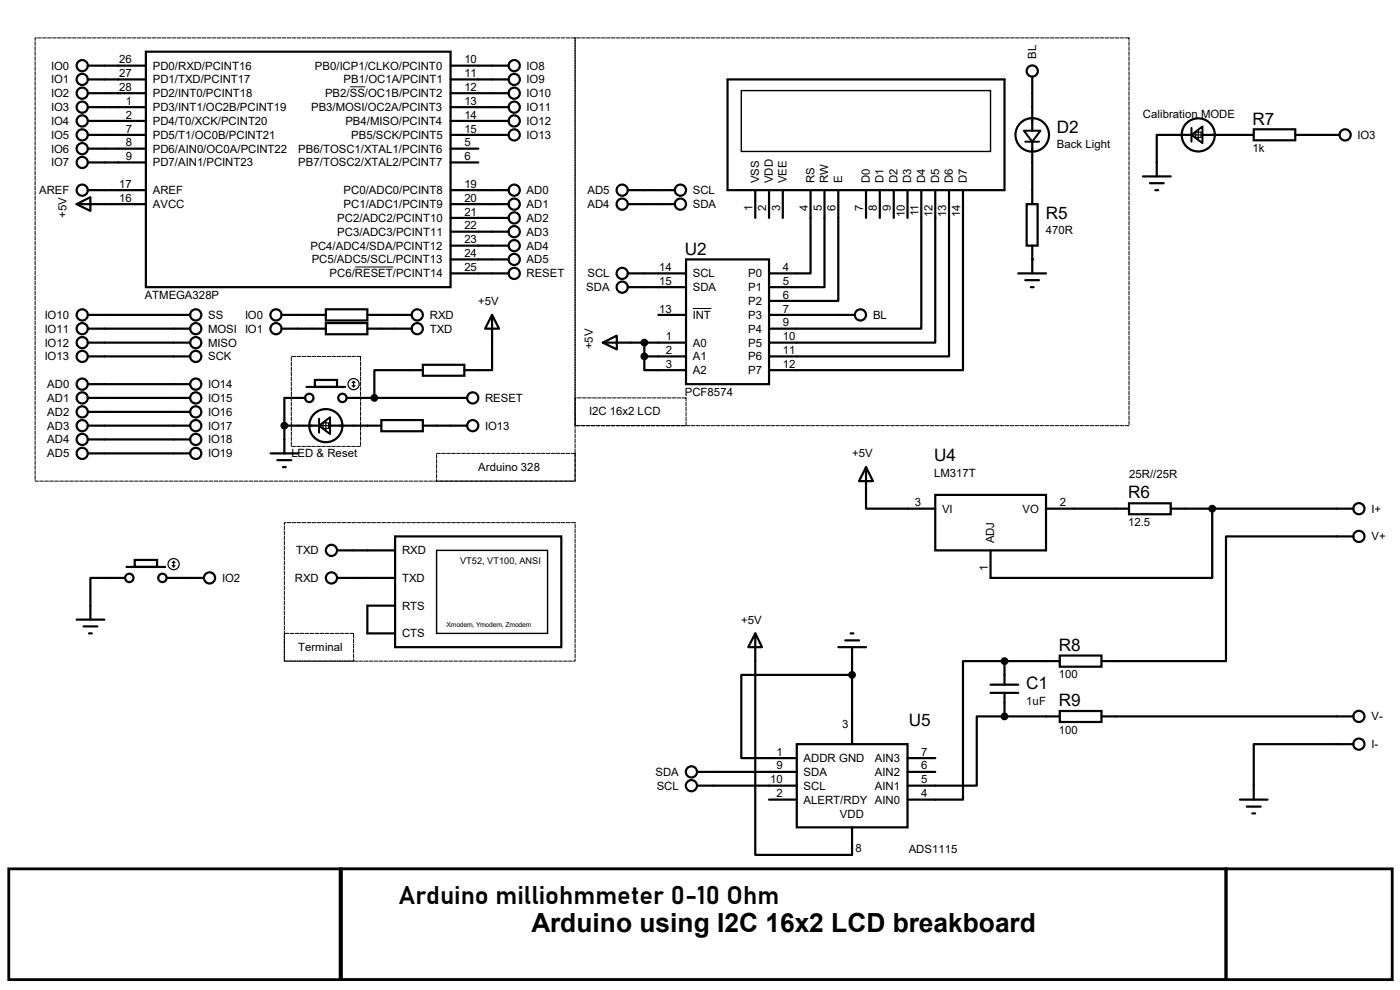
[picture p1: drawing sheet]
<svg xmlns="http://www.w3.org/2000/svg" width="297mm" height="210mm" viewBox="0 0 297 210" stroke-linecap="round" stroke-linejoin="round" font-family="sans-serif">
<path d="M1.9 184.3h70.5v23.5h-70.5zM72.4 184.3h187.7v23.5h-187.7zM260.1 184.3h35.3v23.5h-35.3z" fill="none" stroke="#000" stroke-width=".59"/>
<g fill="none" stroke="#000" stroke-width=".47">
<path d="M18.6 19.8h12.3M18.6 16.8h12.3M18.6 13.9h12.3M30.9 11h64.7v49.9h-64.7zM95.6 19.8h12.3M95.6 16.8h12.3M95.6 13.9h12.3M154.3 16.8h58.8v23.5h-58.8zM219 16.3v11.4M18.6 34.5h12.3M18.6 31.5h12.3M18.6 28.6h12.3"/>
<path d="M18.6 25.7h12.3M18.6 22.7h12.3M95.6 34.5h5.9M95.6 31.5h5.9M95.6 28.6h12.3M95.6 25.7h12.3M95.6 22.7h12.3M219 30.1v13.2M242.5 37.4h5.9M244 38.9h2.9M252.8 28.6h-7.4v8.8M255.1 28.6h10.9"/>
<path d="M266 27.4h8.8v2.4h-8.8zM274.8 28.6h9.4M16.3 43.3l2.9-1.5v2.9zM16.3 43.3h14.6M18.6 40.3h12.3M95.6 40.3h12.3M95.6 43.3h12.3M95.6 46.2h12.3M95.6 49.1h12.3M95.6 52.1h12.3M95.6 55h12.3M95.6 58h12.3"/>
<path d="M133.2 40.3h10M133.2 43.3h10M133.2 58h12.3M145.5 55h17.7v26.5h-17.7zM160.2 40.3v5.9M163.2 40.3v5.9M166.1 40.3v5.9M172 40.3v17.7h-8.8M174.9 40.3v20.6h-11.7M177.8 40.3v23.5h-14.6M183.7 40.3v5.9M186.6 40.3v5.9"/>
<path d="M189.6 40.3v5.9M192.5 40.3v5.9M195.5 40.3v29.4h-32.3M198.4 40.3v32.4h-35.2M201.3 40.3v35.3h-38.1M204.3 40.3v38.2h-41.1M216 58h5.9M217.5 59.4h2.9M217.8 43.3h2.3v8.8h-2.3zM219 52.1v5.9M245.1 40.3h.6M18.6 66.8h21.7"/>
<path d="M18.6 69.7h21.7M18.6 72.7h21.7M18.6 75.6h21.7M59.7 66.8h9.4M59.7 69.7h9.4M69.1 65.6h8.8v2.4h-8.8zM69.1 68.5h8.8v2.4h-8.8zM77.9 66.8h9.4M77.9 69.7h9.4M89.7 77.4h8.8v2.3h-8.8zM89.7 78.5h-10.3v5.9M104.4 66.8l1.5 2.9h-3z"/>
<path d="M104.4 66.8v11.7h-5.9M127.9 72.7l3-1.5v2.9zM127.9 72.7h17.6M133.2 60.9h12.3M136.7 75.6v2.9h8.8M136.7 75.6h8.8M136.7 72.7v2.9M139.7 66.8h5.8M163.2 66.8h18.2M218.7 60.9h.6M18.6 90.3h21.7M18.6 81.5h21.7"/>
<path d="M18.6 84.4h21.7M18.6 87.4h21.7M18.6 93.2h21.7M18.6 96.2h21.7M57.4 96.2h5.8M58.8 97.6h3M60 99.1h.6M60.3 90.3h7.4M60.3 90.3v5.9M64.7 84.4h-4.4v5.9M65 82.1h8.2M66.8 80.6h4.7v1.5h-4.7z"/>
<path d="M70 90.3h10.9M73.5 84.4h25.6M80.9 89.1h8.8v2.4h-8.8zM89.7 90.3h9.4M183.7 99.1l1.5 3h-3zM183.7 99.1v8.8h14.7M28.6 118.8h4.7v1.5h-4.7zM71.5 116.8h12.3M83.8 113.8h35.3v23.5h-35.3zM198.4 105h23.5v11.8h-23.5zM221.9 107.9h17.6M239.5 106.8h8.9v2.3h-8.9z"/>
<path d="M248.4 107.9h38.7M257.2 107.9v14.7h-47.1v-5.8M287.1 113.8h-27v26.5h-26.4M16.3 131.4h5.8M17.7 132.9h3M18.9 134.4h.6M26.5 122.6h-7.3v8.8M26.8 120.3h8.3M35.3 122.6h8M71.5 122.6h12.3M83.8 128.5h-5.9v5.9h5.9M160.2 134.4l1.5 2.9h-3z"/>
<path d="M160.2 134.4v47h20.6v-5.9M177.8 137.3h5.9M179.3 135.8h2.9M180.5 134.4h.6M180.8 137.3v20.6M224.8 139.1h8.9v2.3h-8.9zM169 157.9h23.5v17.6h-23.5zM180.8 143.2h-23.5v17.6h11.7M210.1 147h5.9M210.1 145.2h5.9M213.1 140.3h-8.8v29.3h-11.8M213.1 152h-5.9v14.7h-14.7"/>
<path d="M213.1 140.3h11.7M213.1 152h11.7M213.1 140.3v4.9M213.1 147v5M224.8 150.8h8.9v2.4h-8.9zM233.7 152h53.4M287.1 157.9h-21.1v11.7M147.9 166.7h21.1M147.9 163.7h21.1M163.2 169.6h5.8M192.5 163.7h5.9M192.5 160.8h5.9"/>
<path d="M263.1 169.6h5.8M264.5 171.1h3M265.7 172.6h.6M72.1 184.3h188v23.5h-188z"/>
<circle cx="17.4" cy="16.8" r="1.19"/>
<circle cx="17.4" cy="19.8" r="1.19"/>
<circle cx="17.4" cy="13.9" r="1.19"/>
<circle cx="109.1" cy="13.9" r="1.19"/>
<circle cx="109.1" cy="19.8" r="1.19"/>
<circle cx="109.1" cy="16.8" r="1.19"/>
<circle cx="219" cy="15.1" r="1.19"/>
<circle cx="17.4" cy="22.7" r="1.19"/>
<circle cx="17.4" cy="28.6" r="1.19"/>
<circle cx="17.4" cy="31.5" r="1.19"/>
<circle cx="17.4" cy="34.5" r="1.19"/>
<circle cx="17.4" cy="25.7" r="1.19"/>
<circle cx="109.1" cy="28.6" r="1.19"/>
<circle cx="109.1" cy="25.7" r="1.19"/>
<circle cx="109.1" cy="22.7" r="1.19"/>
<circle cx="219" cy="28.6" r="3.6"/>
<circle cx="254.2" cy="28.6" r="3.5"/>
<circle cx="285.4" cy="28.6" r="1.19"/>
<circle cx="17.4" cy="40.3" r="1.19"/>
<circle cx="109.1" cy="40.3" r="1.19"/>
<circle cx="109.1" cy="49.1" r="1.19"/>
<circle cx="109.1" cy="52.1" r="1.19"/>
<circle cx="109.1" cy="46.2" r="1.19"/>
<circle cx="109.1" cy="58" r="1.19"/>
<circle cx="109.1" cy="43.3" r="1.19"/>
<circle cx="109.1" cy="55" r="1.19"/>
<circle cx="132" cy="58" r="1.19"/>
<circle cx="132" cy="40.3" r="1.19"/>
<circle cx="132" cy="43.3" r="1.19"/>
<circle cx="144.4" cy="43.3" r="1.19"/>
<circle cx="144.4" cy="40.3" r="1.19"/>
<circle cx="17.4" cy="69.7" r="1.19"/>
<circle cx="17.4" cy="66.8" r="1.19"/>
<circle cx="17.4" cy="72.7" r="1.19"/>
<circle cx="17.4" cy="75.6" r="1.19"/>
<circle cx="41.5" cy="72.7" r="1.19"/>
<circle cx="41.5" cy="66.8" r="1.19"/>
<circle cx="41.5" cy="75.6" r="1.19"/>
<circle cx="41.5" cy="69.7" r="1.19"/>
<circle cx="58.5" cy="69.7" r="1.19"/>
<circle cx="58.5" cy="66.8" r="1.19"/>
<circle cx="88.5" cy="69.7" r="1.19"/>
<circle cx="88.5" cy="66.8" r="1.19"/>
<circle cx="132" cy="60.9" r="1.19"/>
<circle cx="182.5" cy="66.8" r="1.19"/>
<circle cx="17.4" cy="93.2" r="1.19"/>
<circle cx="17.4" cy="96.2" r="1.19"/>
<circle cx="17.4" cy="81.5" r="1.19"/>
<circle cx="17.4" cy="84.4" r="1.19"/>
<circle cx="17.4" cy="87.4" r="1.19"/>
<circle cx="17.4" cy="90.3" r="1.19"/>
<circle cx="41.5" cy="93.2" r="1.19"/>
<circle cx="41.5" cy="84.4" r="1.19"/>
<circle cx="41.5" cy="87.4" r="1.19"/>
<circle cx="41.5" cy="96.2" r="1.19"/>
<circle cx="41.5" cy="81.5" r="1.19"/>
<circle cx="41.5" cy="90.3" r="1.19"/>
<circle cx="65.6" cy="84.4" r=".89"/>
<circle cx="69.1" cy="90.3" r="3.5"/>
<circle cx="72.6" cy="84.4" r=".89"/>
<circle cx="100.3" cy="84.4" r="1.19"/>
<circle cx="100.3" cy="90.3" r="1.19"/>
<circle cx="70.3" cy="116.8" r="1.19"/>
<circle cx="288.3" cy="107.9" r="1.19"/>
<circle cx="288.3" cy="113.8" r="1.19"/>
<circle cx="27.4" cy="122.6" r=".89"/>
<circle cx="34.5" cy="122.6" r=".89"/>
<circle cx="44.4" cy="122.6" r="1.19"/>
<circle cx="70.3" cy="122.6" r="1.19"/>
<circle cx="288.3" cy="152" r="1.19"/>
<circle cx="288.3" cy="157.9" r="1.19"/>
<circle cx="146.7" cy="163.7" r="1.19"/>
<circle cx="146.7" cy="166.7" r="1.19"/>
</g>
<g fill="#000">
<circle cx="219" cy="55" r=".23"/>
<circle cx="213.1" cy="140.3" r=".23"/>
<circle cx="213.1" cy="152" r=".23"/>
</g>
<path d="M74.3 18.4h3.2M75.4 56.6h8M147 65.4h3.9" fill="none" stroke="#000" stroke-width=".21"/>
<path d="M217.2 27.7h3.5l-1.7 2.4zM217.5 30.1h2.9M252.8 28.6l2.3-1.8v3.6zM252.8 27.1v3M67.7 90.3l2.3-1.8v3.6zM67.7 88.8v3" fill="none" stroke="#000" stroke-width=".42"/>
<g fill="none" stroke="#000" stroke-width=".25">
<path d="M253.1 28.6h2.3M253.7 28h1.1v1.2h-1.1zM254.2 27.4v2.4M67.9 90.3h2.4M68.5 89.7h1.2v1.2h-1.2zM69.1 89.1v2.4M74.7 81.8l.3 .3M75 80.9v1.2M75 80.9l-.3 .3M75 80.9l.3 .3M75.3 81.8l-.3 .3M36.5 120l.3 .3"/>
<path d="M36.8 119.1v1.2M36.8 119.1l-.3 .3M36.8 119.1l.3 .3M37.1 120l-.3 .3"/>
<circle cx="75" cy="81.5" r="1.19"/>
<circle cx="36.8" cy="119.7" r="1.19"/>
</g>
<path d="M7.5 8h114.5v94.1h-114.5zM122 8h117.5v82.3h-117.5zM61.8 75.6h14.7v19.1h-14.7zM92.6 96.2h29.4v5.9h-29.4zM122 84.4h23.5v5.9h-23.5zM60.3 110.9h61.7v29.4h-61.7zM60.3 134.4h14.7v5.9h-14.7z" fill="none" stroke="#000" stroke-width=".21" stroke-dasharray=".8 .3"/>
<g fill="#000" stroke="#000" stroke-width=".47">
<circle cx="136.7" cy="75.6" r=".59"/>
<circle cx="136.7" cy="72.7" r=".59"/>
<circle cx="60.3" cy="90.3" r=".59"/>
<circle cx="79.4" cy="84.4" r=".59"/>
<circle cx="257.2" cy="107.9" r=".59"/>
<circle cx="180.8" cy="143.2" r=".59"/>
<circle cx="213.1" cy="152" r=".59"/>
<circle cx="213.1" cy="140.3" r=".59"/>
</g>
<path d="M157.3 19.2h52.8v12.9h-52.8zM92.6 116.8h23.6v17.6h-23.6z" fill="none" stroke="#000" stroke-width=".3"/>
<text font-size="5.6" x="112.8" y="197.8">Arduino using I2C 16x2 LCD breakboard</text>
<text font-size="5.4" x="84.6" y="191.8">Arduino milliohmmeter 0-10 Ohm</text>
<g font-size="3.6">
<text x="224.2" y="28.2">D2</text>
<text x="265.7" y="26.4">R7</text>
<text x="221.9" y="46.4">R5</text>
<text x="145.3" y="54.1">U2</text>
<text x="198.2" y="97.8">U4</text>
<text x="239.3" y="105.7">R6</text>
<text x="224.6" y="138">R8</text>
<text x="217.7" y="146.3">C1</text>
<text x="224.6" y="149.8">R9</text>
<text x="192.8" y="153.9">U5</text>
</g>
<g font-size="2.4">
<text x="10.8" y="17.7">IO1</text>
<text x="10.8" y="14.8">IO0</text>
<text x="25.3" y="16.3">27</text>
<text x="25.3" y="13.4">26</text>
<text x="32.4" y="17.7">PD1/TXD/PCINT17</text>
<text x="32.4" y="14.8">PD0/RXD/PCINT16</text>
<text x="66.8" y="14.8">PB0/ICP1/CLKO/PCINT0</text>
<text x="72.9" y="17.7">PB1/OC1A/PCINT1</text>
<text x="98.5" y="13.4">10</text>
<text x="98.5" y="16.3">11</text>
<text x="111.7" y="14.8">IO8</text>
<text x="111.7" y="17.7">IO9</text>
<text x="219.8" y="12.4" transform="rotate(-90 219.8 12.4)">BL</text>
<text x="10.8" y="23.6">IO3</text>
<text x="10.8" y="20.6">IO2</text>
<text x="25.3" y="19.3">28</text>
<text x="26.7" y="22.2">1</text>
<text x="32.4" y="23.6">PD3/INT1/OC2B/PCINT19</text>
<text x="32.4" y="20.6">PD2/INT0/PCINT18</text>
<text x="66" y="23.6">PB3/MOSI/OC2A/PCINT3</text>
<text x="69" y="20.6">PB2/SS/OC1B/PCINT2</text>
<text x="98.5" y="22.2">13</text>
<text x="98.5" y="19.3">12</text>
<text x="111.7" y="20.6">IO10</text>
<text x="111.7" y="23.6">IO11</text>
<text x="10.8" y="29.5">IO5</text>
<text x="10.8" y="26.5">IO4</text>
<text x="26.7" y="28.1">7</text>
<text x="26.7" y="25.1">2</text>
<text x="32.4" y="29.5">PD5/T1/OC0B/PCINT21</text>
<text x="32.4" y="26.5">PD4/T0/XCK/PCINT20</text>
<text x="73.3" y="26.5">PB4/MISO/PCINT4</text>
<text x="74.5" y="29.5">PB5/SCK/PCINT5</text>
<text x="98.5" y="25.1">14</text>
<text x="98.5" y="28.1">15</text>
<text x="111.7" y="26.5">IO12</text>
<text x="111.7" y="29.5">IO13</text>
<text x="242.5" y="24.9">Calibration MODE</text>
<text x="288" y="29.5">IO3</text>
<text x="10.8" y="35.3">IO7</text>
<text x="10.8" y="32.4">IO6</text>
<text x="26.7" y="31">8</text>
<text x="26.7" y="34">9</text>
<text x="32.4" y="32.4">PD6/AIN0/OC0A/PCINT22</text>
<text x="32.4" y="35.3">PD7/AIN1/PCINT23</text>
<text x="63.3" y="35.3">PB7/TOSC2/XTAL2/PCINT7</text>
<text x="63.3" y="32.4">PB6/TOSC1/XTAL1/PCINT6</text>
<text x="98.5" y="34">6</text>
<text x="98.5" y="31">5</text>
<text x="224.2" y="31.5">Back Light</text>
<text x="265.7" y="32.2">1k</text>
<text x="8.3" y="41.2">AREF</text>
<text x="25.3" y="39.8">17</text>
<text x="32.4" y="41.2">AREF</text>
<text x="72.9" y="41.2">PC0/ADC0/PCINT8</text>
<text x="98.5" y="39.8">19</text>
<text x="111.7" y="41.2">AD0</text>
<text x="124.6" y="41.2">AD5</text>
<text x="147" y="41.2">SCL</text>
<text x="161" y="38.9" transform="rotate(-90 161 38.9)">VSS</text>
<text x="164" y="38.9" transform="rotate(-90 164 38.9)">VDD</text>
<text x="166.9" y="38.9" transform="rotate(-90 166.9 38.9)">VEE</text>
<text x="172.8" y="38.9" transform="rotate(-90 172.8 38.9)">RS</text>
<text x="175.7" y="38.9" transform="rotate(-90 175.7 38.9)">RW</text>
<text x="178.6" y="38.9" transform="rotate(-90 178.6 38.9)">E</text>
<text x="184.5" y="38.9" transform="rotate(-90 184.5 38.9)">D0</text>
<text x="187.5" y="38.9" transform="rotate(-90 187.5 38.9)">D1</text>
<text x="190.4" y="38.9" transform="rotate(-90 190.4 38.9)">D2</text>
<text x="193.3" y="38.9" transform="rotate(-90 193.3 38.9)">D3</text>
<text x="196.3" y="38.9" transform="rotate(-90 196.3 38.9)">D4</text>
<text x="199.2" y="38.9" transform="rotate(-90 199.2 38.9)">D5</text>
<text x="202.1" y="38.9" transform="rotate(-90 202.1 38.9)">D6</text>
<text x="205.1" y="38.9" transform="rotate(-90 205.1 38.9)">D7</text>
<text x="14.1" y="46.2" transform="rotate(-90 14.1 46.2)">+5V</text>
<text x="25.3" y="42.8">16</text>
<text x="32.4" y="44.2">AVCC</text>
<text x="71.5" y="47.1">PC2/ADC2/PCINT10</text>
<text x="72.9" y="44.2">PC1/ADC1/PCINT9</text>
<text x="98.5" y="45.7">21</text>
<text x="98.5" y="42.8">20</text>
<text x="111.7" y="44.2">AD1</text>
<text x="111.7" y="47.1">AD2</text>
<text x="124.6" y="44.2">AD4</text>
<text x="147" y="44.2">SDA</text>
<text x="159.6" y="44.7" transform="rotate(-90 159.6 44.7)">1</text>
<text x="162.6" y="44.7" transform="rotate(-90 162.6 44.7)">2</text>
<text x="165.5" y="44.7" transform="rotate(-90 165.5 44.7)">3</text>
<text x="171.4" y="44.7" transform="rotate(-90 171.4 44.7)">4</text>
<text x="174.3" y="44.7" transform="rotate(-90 174.3 44.7)">5</text>
<text x="177.2" y="44.7" transform="rotate(-90 177.2 44.7)">6</text>
<text x="183.1" y="44.7" transform="rotate(-90 183.1 44.7)">7</text>
<text x="186.1" y="44.7" transform="rotate(-90 186.1 44.7)">8</text>
<text x="189" y="44.7" transform="rotate(-90 189 44.7)">9</text>
<text x="191.9" y="46" transform="rotate(-90 191.9 46)">10</text>
<text x="194.9" y="45.8" transform="rotate(-90 194.9 45.8)">11</text>
<text x="197.8" y="46" transform="rotate(-90 197.8 46)">12</text>
<text x="200.7" y="46" transform="rotate(-90 200.7 46)">13</text>
<text x="203.7" y="46" transform="rotate(-90 203.7 46)">14</text>
<text x="65.9" y="53">PC4/ADC4/SDA/PCINT12</text>
<text x="71.5" y="50">PC3/ADC3/PCINT11</text>
<text x="98.5" y="51.6">23</text>
<text x="98.5" y="48.6">22</text>
<text x="111.7" y="50">AD3</text>
<text x="111.7" y="53">AD4</text>
<text x="221.9" y="49.7">470R</text>
<text x="66.1" y="55.9">PC5/ADC5/SCL/PCINT13</text>
<text x="69.9" y="58.8">PC6/RESET/PCINT14</text>
<text x="98.5" y="57.5">25</text>
<text x="98.5" y="54.5">24</text>
<text x="111.7" y="55.9">AD5</text>
<text x="111.7" y="58.8">RESET</text>
<text x="124.6" y="58.8">SCL</text>
<text x="139.9" y="57.5">14</text>
<text x="147" y="58.8">SCL</text>
<text x="158.7" y="58.8">P0</text>
<text x="166.1" y="57.5">4</text>
<text x="30.7" y="63.4">ATMEGA328P</text>
<text x="101.5" y="64.7">+5V</text>
<text x="124.4" y="61.8">SDA</text>
<text x="139.9" y="60.4">15</text>
<text x="147" y="61.8">SDA</text>
<text x="158.7" y="61.8">P1</text>
<text x="158.7" y="64.7">P2</text>
<text x="166.1" y="60.4">5</text>
<text x="166.1" y="63.3">6</text>
<text x="9.5" y="67.6">IO10</text>
<text x="9.5" y="70.6">IO11</text>
<text x="44.2" y="67.6">SS</text>
<text x="44.2" y="70.6">MOSI</text>
<text x="52" y="67.6">IO0</text>
<text x="52" y="70.6">IO1</text>
<text x="91.2" y="67.6">RXD</text>
<text x="91.2" y="70.6">TXD</text>
<text x="139.9" y="66.3">13</text>
<text x="147" y="67.6">INT</text>
<text x="158.7" y="67.6">P3</text>
<text x="158.7" y="70.6">P4</text>
<text x="166.1" y="66.3">7</text>
<text x="166.1" y="69.2">9</text>
<text x="185.2" y="67.6">BL</text>
<text x="9.5" y="73.5">IO12</text>
<text x="9.5" y="76.5">IO13</text>
<text x="44.2" y="73.5">MISO</text>
<text x="44.2" y="76.5">SCK</text>
<text x="125.8" y="74.1" transform="rotate(-90 125.8 74.1)">+5V</text>
<text x="141.2" y="72.2">1</text>
<text x="141.2" y="75.1">2</text>
<text x="147" y="73.5">A0</text>
<text x="147" y="76.5">A1</text>
<text x="158.7" y="73.5">P5</text>
<text x="158.7" y="76.5">P6</text>
<text x="166.1" y="72.2">10</text>
<text x="166.1" y="75.1">11</text>
<text x="10" y="82.3">AD0</text>
<text x="44.2" y="82.3">IO14</text>
<text x="141.2" y="78">3</text>
<text x="145.3" y="83.9">PCF8574</text>
<text x="147" y="79.4">A2</text>
<text x="158.7" y="79.4">P7</text>
<text x="166.1" y="78">12</text>
<text x="10" y="85.3">AD1</text>
<text x="10" y="88.2">AD2</text>
<text x="44.2" y="85.3">IO15</text>
<text x="44.2" y="88.2">IO16</text>
<text x="102.9" y="85.3">RESET</text>
<text x="125" y="88.1">I2C 16x2 LCD</text>
<text x="10" y="91.1">AD3</text>
<text x="10" y="94.1">AD4</text>
<text x="44.2" y="91.1">IO17</text>
<text x="44.2" y="94.1">IO18</text>
<text x="102.9" y="91.1">IO13</text>
<text x="10" y="97">AD5</text>
<text x="44.2" y="97">IO19</text>
<text x="61.8" y="96.9">LED &amp; Reset</text>
<text x="101.5" y="99.8">Arduino 328</text>
<text x="180.8" y="97">+5V</text>
<text x="198.2" y="101.1">LM317T</text>
<text x="239.5" y="101.3">25R//25R</text>
<text x="194.1" y="107.4">3</text>
<text x="224.8" y="107.4">2</text>
<text x="199.9" y="108.8">VI</text>
<text x="216.9" y="108.8">VO</text>
<text x="239.3" y="111.5">12.5</text>
<text x="291" y="108.8">I+</text>
<text x="62.8" y="117.6">TXD</text>
<text x="85.3" y="117.6">RXD</text>
<text x="210.9" y="115.3" transform="rotate(-90 210.9 115.3)">ADJ</text>
<text x="291" y="114.6">V+</text>
<text x="47.1" y="123.4">IO2</text>
<text x="62.6" y="123.4">RXD</text>
<text x="85.3" y="123.4">TXD</text>
<text x="209.6" y="121" transform="rotate(-90 209.6 121)">1</text>
<text x="85.3" y="129.3">RTS</text>
<text x="85.3" y="135.2">CTS</text>
<text x="157.3" y="132.3">+5V</text>
<text x="63.2" y="138">Terminal</text>
<text x="224.6" y="143.8">100</text>
<text x="217.7" y="149.6">1uF</text>
<text x="178.7" y="154.4">3</text>
<text x="224.6" y="155.6">100</text>
<text x="291" y="152.8">V-</text>
<text x="164.7" y="160.3">1</text>
<text x="170.5" y="161.7">ADDR GND</text>
<text x="185.6" y="161.7">AIN3</text>
<text x="195.5" y="160.3">7</text>
<text x="291" y="158.7">I-</text>
<text x="139.1" y="164.6">SDA</text>
<text x="139.3" y="167.5">SCL</text>
<text x="163.4" y="166.2">10</text>
<text x="164.7" y="163.2">9</text>
<text x="170.5" y="167.5">SCL</text>
<text x="170.5" y="164.6">SDA</text>
<text x="185.6" y="167.5">AIN1</text>
<text x="185.6" y="164.6">AIN2</text>
<text x="195.5" y="166.2">5</text>
<text x="195.5" y="163.2">6</text>
<text x="164.7" y="169.1">2</text>
<text x="170.5" y="170.5">ALERT/RDY AIN0</text>
<text x="178.2" y="173.5">VDD</text>
<text x="195.5" y="169.1">4</text>
<text x="181.5" y="180.6">8</text>
<text x="192.8" y="180.9">ADS1115</text>
</g>
<text font-size="1.9" x="97.6" y="119.7">VT52, VT100, ANSI</text>
<text font-size="1.4" x="94.7" y="133.1">Xmodem, Ymodem, Zmodem</text>
</svg>
